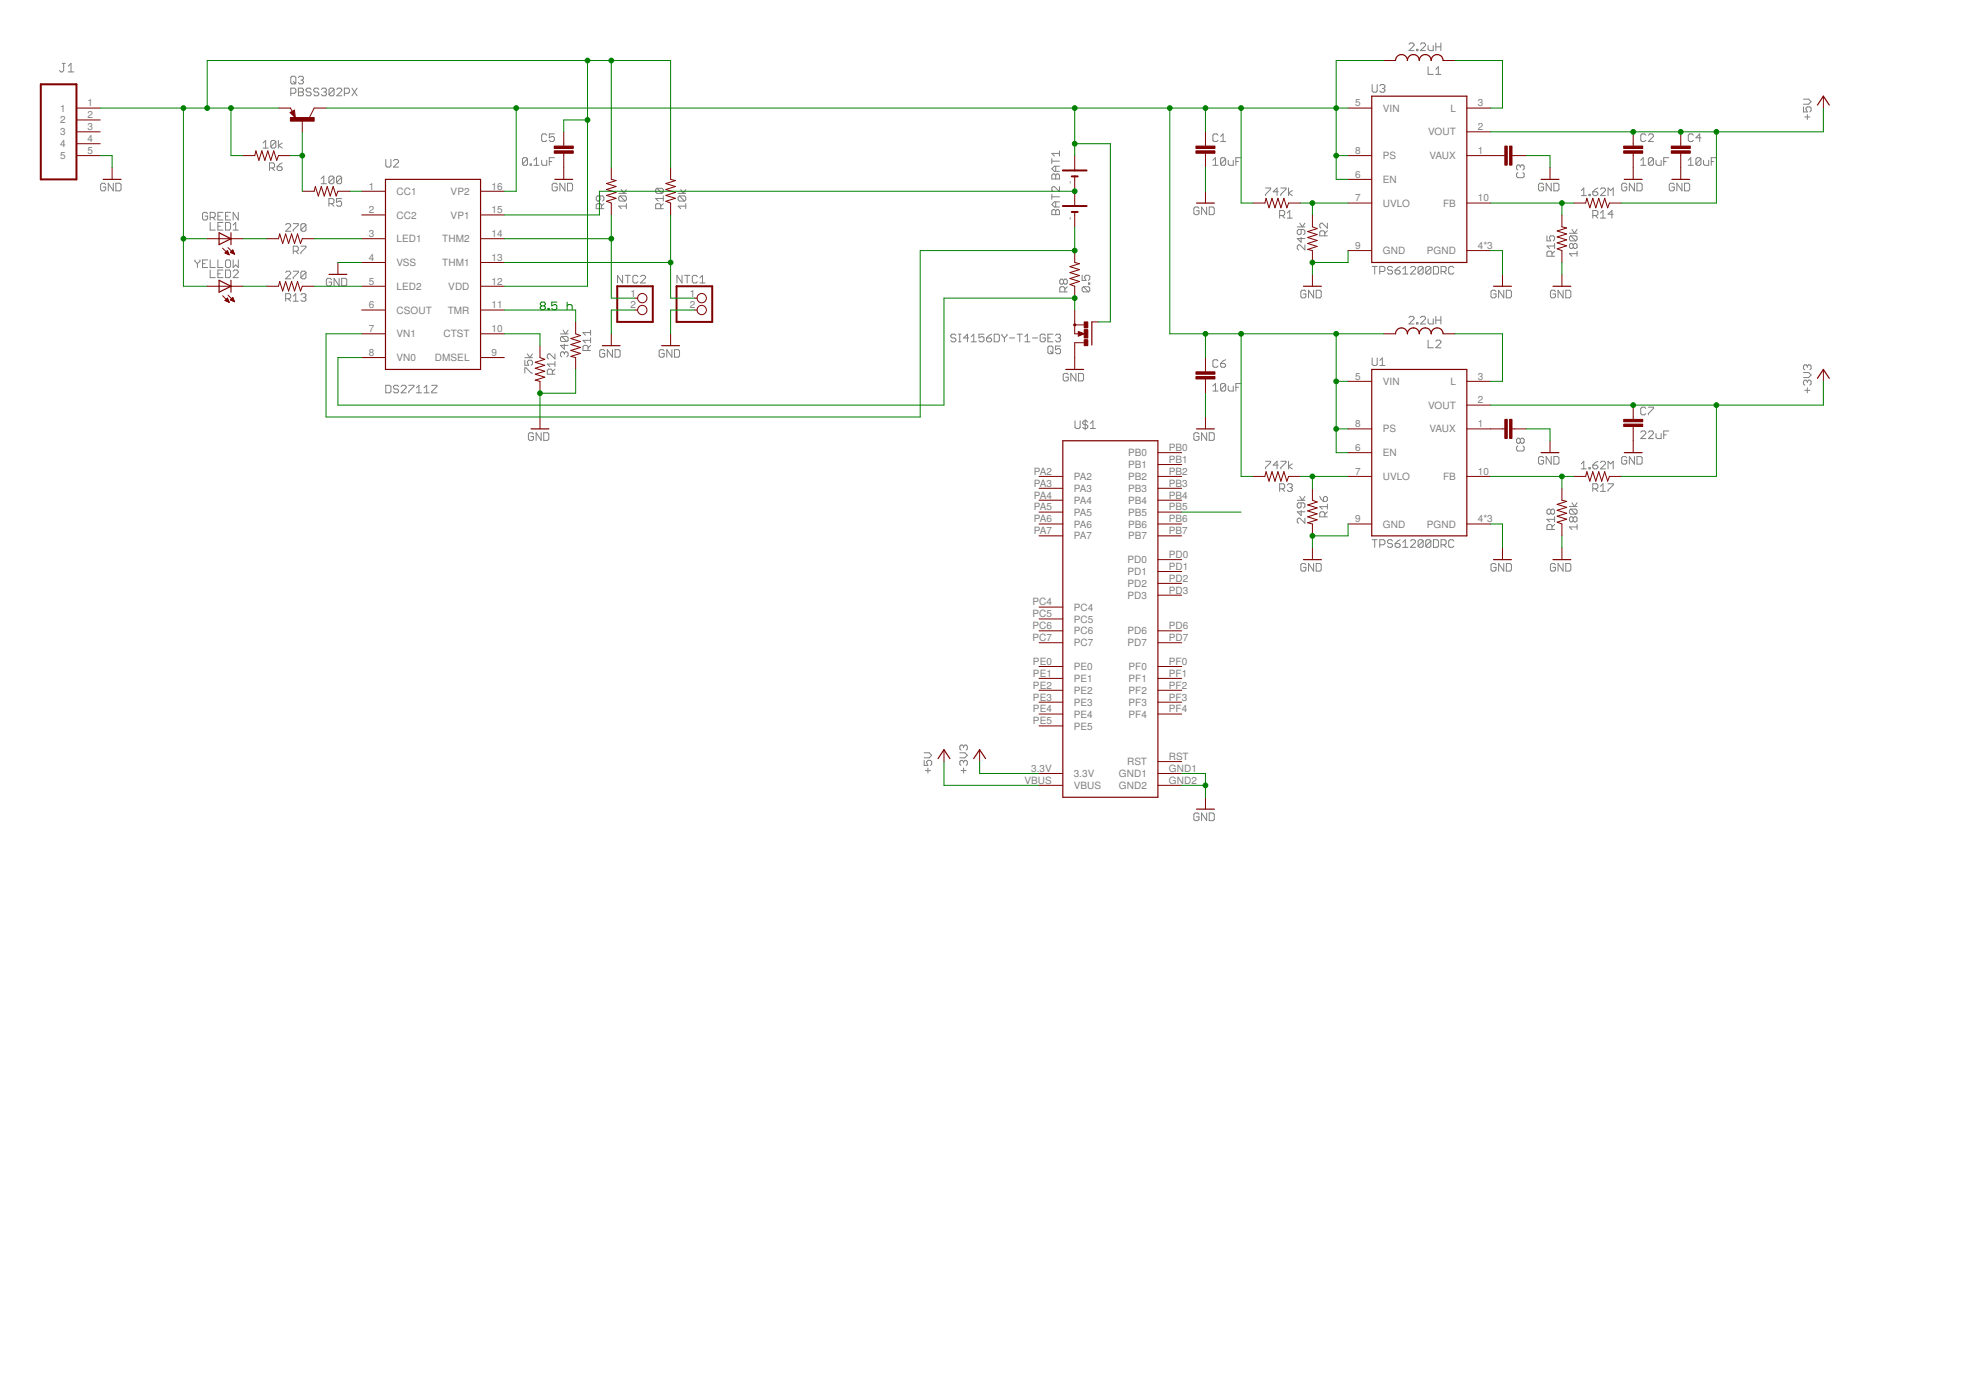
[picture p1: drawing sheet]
<svg xmlns="http://www.w3.org/2000/svg" width="420mm" height="297mm" viewBox="0 0 420 297" stroke-linecap="round" stroke-linejoin="round" font-family="sans-serif">
<g fill="none" stroke="#808080" stroke-width=".21">
<path d="M13.3 13.5h.6M13.6 13.5v1.6l-.3 .3h-.3l-.3-.3M14.6 15.4h1.2M14.6 14.1l.6-.6v1.9M62.1 19.9h.8l.3-.2v-.6l-.3-.3h-.8v1.7M62.4 16.3h.5l.3 .3v1.1l-.3 .2h-.5l-.3-.2v-1.1zM62.7 17.4l.5 .5M63.8 18.8h.8l.3 .3v.3l-.3 .3 .3 .2v.3l-.3 .3h-.8zM63.8 16.6l.3-.3h.5l.3 .3v.2l-.3 .3M63.8 19.7h.8M64.3 17.1h.3M64.6 17.1l.3 .3v.3l-.3 .2h-.5l-.3-.2"/>
<path d="M66.5 19.1l-.3-.3h-.5l-.3 .3v.3l.3 .3h.5l.3 .2v.3l-.3 .3h-.5l-.3-.3M68.1 19.1l-.2-.3h-.6l-.2 .3v.3l.2 .3h.6l.2 .2v.3l-.2 .3h-.6l-.2-.3M68.7 19.1l.3-.3h.5l.3 .3v.3l-.3 .3M69.2 19.7h.3M69.5 19.7l.3 .2v.3l-.3 .3h-.5l-.3-.3M71.4 19.1l-.3-.3h-.5l-.3 .3v1.1M71.4 19.1v1.1l-.3 .3h-.5l-.3-.3M71.4 19.1l-1.1 1.1M72 19.1l.2-.3h.6l.2 .3v.3l-1 1.1h1M73.6 19.9h.8l.3-.2v-.6l-.3-.3h-.8v1.7M75.2 18.8l1.1 1.7M76.3 18.8l-1.1 1.7"/>
<path d="M293.2 18.1v1.3l.3 .3h.6l.2-.3v-1.3M294.9 18.4l.2-.3h.6l.3 .3v.2l-.3 .3M295.4 18.9h.3M295.7 18.9l.3 .3v.2l-.3 .3h-.6l-.2-.3M301.1 9.5l.3-.3h.5l.3 .3v.2l-1.1 1.1h1.1M302.7 10.5h.3v.3h-.3zM303.6 9.5l.2-.3h.6l.3 .3v.2l-1.1 1.1h1.1M305.2 9.7v.8l.3 .3h.8v-1.1M305.2 14.3v1.6h1.1M306.9 9.2v1.6M306.9 10h1M306.9 15.9h1"/>
<path d="M306.9 14.8l.5-.5v1.6M307.9 9.2v1.6M22.6 39.4l-.3-.2h-.5l-.3 .2v1.1l.3 .3h.5l.3-.3v-.5h-.6M24.2 39.2v1.6l-1.1-1.6v1.6M24.8 39.2h.8l.3 .2v1.1l-.3 .3h-.8zM56.2 30.6l.6-.6v1.6M56.2 31.6h1.1M57.6 35.9h.8l.3-.3v-.5l-.3-.3h-.8v1.6M58.1 35.9l.6 .5M58.9 30.3v1.1l-.2 .2h-.6l-.2-.2M58.9 30.3l-.2-.3h-.6l-.2 .3v1.1M58.9 30.3l-1 1.1"/>
<path d="M59.2 35.6h.8l.3 .3v.3l-.3 .2h-.5l-.3-.2zM59.5 30v1.6M60.3 34.8l-1.1 .8M60.3 30.6l-.8 .5 .8 .5M68.6 38.2l.6-.6v1.7M68.6 39.3h1.1M71.4 37.9l-.3-.3h-.5l-.3 .3v1.1M71.4 37.9v1.1l-.3 .3h-.5l-.3-.3M71.4 37.9l-1.1 1.1M73 37.9v1.1l-.3 .3h-.5l-.3-.3M73 37.9l-.3-.3h-.5l-.3 .3v1.1M73 37.9l-1.1 1.1"/>
<path d="M82.4 34.1v1.3l.3 .3h.6l.2-.3v-1.3M84.1 34.4l.3-.3h.5l.3 .3v.2l-1.1 1.1h1.1M112.7 34v1.1l-.2 .2h-.6l-.2-.2M112.7 34l-.2-.3h-.6l-.2 .3v1.1M112.7 34l-1 1.1M113.3 35.1h.3v.2h-.3zM114.1 35.3h1.1M114.1 34.2l.6-.5v1.6M115.8 34.2v.9l.2 .2h.8v-1.1M116.8 28.9l-.2-.3h-.6l-.2 .3v1.1l.2 .2h.6l.2-.2M117.4 34.5h.5M118.5 33.7h-1.1v1.6"/>
<path d="M118.5 28.6h-1.1v.8l.5-.2h.3l.3 .2v.6l-.3 .2h-.5l-.3-.2M119.1 39.4l-.3-.2h-.5l-.3 .2v1.1l.3 .3h.5l.3-.3v-.5h-.5M120.7 39.2v1.6l-1-1.6v1.6M121.3 39.2h.8l.3 .2v1.1l-.3 .3h-.8zM224.8 33.9v1.1M224.8 34.4h1.6M225.1 37.2h.2l.3 .2 .3-.2h.2l.3 .2v.8h-1.6v-.8zM225.6 35.5v1.1M225.6 37.4v.8M226.4 39.9v1.1l-1.1-1.1h-.2l-.3 .2v.6l.3 .3M226.4 32.3v1M226.4 35.5h-1.1l-.5 .6 .5 .5h1.1"/>
<path d="M226.4 32.8h-1.6l.5 .5M259.2 34.2l.6-.5v1.6M259.2 35.3h1.1M260.3 28.9l-.3-.3h-.5l-.3 .3v1.1l.3 .2h.5l.3-.2M260.9 30.2h1M260.9 29.2l.5-.6v1.6M261.9 34v1.1l-.2 .2h-.6l-.2-.2M261.9 34l-.2-.3h-.6l-.2 .3v1.1M261.9 34l-1 1.1M262.5 34.2v.9l.3 .2h.8v-1.1M264.1 34.5h.6M265.2 33.7h-1.1v1.6"/>
<path d="M324.4 36.9l-.3 .2v.6l.3 .3h1.1l.2-.3v-.6l-.2-.2M324.9 35.5l-.3-.3h-.2l-.3 .3v.6l.3 .2M324.9 35.5l.3-.3h.3l.2 .3v.6l-.2 .2M324.9 35.5v.3M329.9 39.4l-.3-.2h-.5l-.3 .2v1.1l.3 .3h.5l.3-.3v-.5h-.6M331.5 39.2v1.6l-1.1-1.6v1.6M332.1 39.2h.8l.3 .2v1.1l-.3 .3h-.8zM347.7 39.4l-.3-.2h-.5l-.3 .2v1.1l.3 .3h.5l.3-.3v-.5h-.6M349.3 39.2v1.6l-1.1-1.6v1.6M349.8 39.2h.9l.2 .2v1.1l-.2 .3h-.9zM350.6 35.3h1.1M350.6 34.2l.6-.5v1.6"/>
<path d="M351.7 28.9l-.2-.3h-.6l-.3 .3v1.1l.3 .2h.6l.2-.2M352.3 28.9l.3-.3h.5l.3 .3v.3l-1.1 1h1.1M353.4 34v1.1l-.3 .2h-.5l-.3-.2M353.4 34l-.3-.3h-.5l-.3 .3v1.1M353.4 34l-1.1 1.1M353.9 34.2v.9l.3 .2h.8v-1.1M355.6 34.5h.5M356.6 33.7h-1v1.6M357.8 39.4l-.3-.2h-.5l-.3 .2v1.1l.3 .3h.5l.3-.3v-.5h-.5M359.5 39.2v1.6l-1.1-1.6v1.6M360 39.2h.8l.3 .2v1.1l-.3 .3h-.8zM360.8 35.3h1.1"/>
<path d="M360.8 34.2l.5-.5v1.6M361.9 28.9l-.3-.3h-.5l-.3 .3v1.1l.3 .2h.5l.3-.2M363.5 34v1.1l-.3 .2h-.5l-.3-.2M363.5 34l-.3-.3h-.5l-.3 .3v1.1M363.5 34l-1.1 1.1M363.5 29.4h-1.1l.8-.8v1.6M364.1 34.2v.9l.2 .2h.9v-1.1M365.7 34.5h.5M366.8 33.7h-1.1v1.6M385.4 22.8v1.1h.8l-.2-.5v-.3l.2-.3h.6l.3 .3v.5l-.3 .3M385.4 21.2h1.1l.6 .5-.6 .6h-1.1M385.7 25h1.1"/>
<path d="M386.2 24.5v1M41.7 55.5v.3l.5 .5M42.2 56.3v.9M42.7 55.5v.3l-.5 .5M43.3 56.3h.5M44.4 45.7l-.3-.3h-.5l-.3 .3v1l.3 .3h.5l.3-.3v-.5h-.6M44.4 55.5h-1.1v1.7h1.1M44.9 46.5h.8l.3-.3v-.5l-.3-.3h-.8v1.6M44.9 47.5v1.7h1.1M44.9 55.5v1.7h1.1M44.9 57.7v1.6h1.1M45.5 46.5l.5 .5"/>
<path d="M46.6 46.2h.5M46.6 55.5v1.7h1M46.6 48.3h.5M46.6 58.5h.5M47.6 45.4h-1v1.6h1M47.6 47.5h-1v1.7h1M47.6 57.7h-1v1.6h1M48.2 46.2h.5M48.2 47.5h.8l.3 .3v1.1l-.3 .3h-.8zM48.2 57.7h.8l.3 .3v1.1l-.3 .2h-.8zM48.5 55.5h.5l.3 .3v1.1l-.3 .3h-.5l-.3-.3v-1.1zM49.3 45.4h-1.1v1.6h1.1"/>
<path d="M49.8 55.5v1.7l.6-.6 .5 .6v-1.7M49.8 58l.3-.3h.6l.2 .3v.2l-1.1 1.1h1.1M49.8 49.2h1.1M49.8 48.1l.6-.6v1.7M50.9 45.4v1.6l-1.1-1.6v1.6M61 48.1l.3-.3h.5l.3 .3v.2l-1.1 1.1h1.1M61 58.2l.3-.2h.5l.3 .2v.3l-1.1 1.1h1.1M62.7 47.8h1.1v.3l-1.1 1v.3M62.7 53.7h.8l.3-.3v-.5l-.3-.3h-.8v1.6M62.7 58h1.1v.2l-1.1 1.1v.3M63.2 53.7l.6 .5M64.3 52.6h1.1v.3l-1.1 1.1v.2"/>
<path d="M65.4 48.1v1l-.3 .3h-.5l-.3-.3M65.4 58.2v1.1l-.3 .3h-.5l-.3-.3M65.4 48.1l-.3-.3h-.5l-.3 .3v1M65.4 58.2l-.3-.2h-.5l-.3 .2v1.1M65.4 48.1l-1.1 1M65.4 58.2l-1.1 1.1M70.3 43.5h.8l.3-.3v-.5l-.3-.3h-.8v1.7M70.8 43.5l.6 .6M70.8 59.8l-.2-.3h-.6l-.3 .3v1l.3 .3h.6l.2-.3v-.5h-.5M72.5 59.5v1.6l-1.1-1.6v1.6M73 42.4h-1.1v.8l.6-.2h.2l.3 .2v.6l-.3 .3h-.5l-.3-.3M73 59.5h.9l.2 .3v1l-.2 .3h-.9z"/>
<path d="M128.2 41.9v.8l-.2 .3h-.3l-.3-.3v-.6l.3-.2h1.1l.3 .2v.6l-.3 .3M128.5 44.6v-.8l-.3-.3h-.5l-.3 .3v.8h1.7M129.1 43.5l-.6 .5M132.2 41.3h1.7M132.5 41.9h1.1l.3 .2v.6l-.3 .3M132.5 41.9l-.3 .2v.6l.3 .3h1.1M132.5 41.9l1.1 1.1M132.8 40.5l.5 .8 .6-.8M133.1 58.8v1.7l-1.1-1.7v1.7M133.6 58.8h1.1M133.9 44h-1.7l.6 .6M133.9 43.5v1.1"/>
<path d="M134.2 58.8v1.7M136.3 59.1l-.2-.3h-.6l-.2 .3v1.1l.2 .3h.6l.2-.3M136.9 59.1l.3-.3h.5l.3 .3v.3l-1.1 1.1h1.1M140.4 40.2l-.3 .3v.5l.3 .3h1.1M140.4 40.2h1.1l.3 .3v.5l-.3 .3M140.4 40.2l1.1 1.1M141.2 44.6v-.8l-.3-.3h-.5l-.3 .3v.8h1.7M141.8 42.4h-1.7l.6 .6M141.8 43.5l-.6 .5M141.8 41.9v1.1M144.9 41.3h1.7M145.2 41.9l-.3 .2v.6l.3 .3h1.1"/>
<path d="M145.2 41.9h1.1l.3 .2v.6l-.3 .3M145.2 41.9l1.1 1.1M145.5 40.5l.5 .8 .6-.8M145.8 58.8v1.7l-1.1-1.7v1.7M146.3 58.8h1.1M146.6 44h-1.7l.6 .6M146.6 43.5v1.1M146.9 58.8v1.7M149 59.1l-.2-.3h-.6l-.2 .3v1.1l.2 .3h.6l.2-.3M149.6 59.4l.5-.6v1.7M224.8 45l.3-.2h.2l.3 .2 .3-.2h.2l.3 .2v.9h-1.6zM224.8 41.5v1.1"/>
<path d="M224.8 42.1h1.6M225.6 43.1v1.1M225.6 45v.9M226.4 43.1h-1.1l-.5 .6 .5 .5h1.1M227.3 59.9l-.3-.3h-.3l-.2 .3v.6l.2 .2h.3l.3-.2M227.3 59.9l.3-.3h.2l.3 .3v.6l-.3 .2h-.2l-.3-.2M227.3 59.9v.6M231.3 58.8v1.1h.8l-.3-.8 .3-.3h.5l.3 .3v.5l-.3 .3M256.2 44.5l-.2-.3h-.6l-.3 .3v1.1l.3 .3h.6l.2-.3v-.6h-.5M257.9 44.2v1.7l-1.1-1.7v1.7M258.4 44.2h.8l.3 .3v1.1l-.3 .3h-.8zM270.5 40.2h1v.2l-1 1.1v.3"/>
<path d="M273.2 41h-1.1l.8-.8v1.6M273.5 46.1h.8l.3-.3v-.5l-.3-.3h-.8v1.6M273.7 40.2h1.1v.2l-1.1 1.1v.3M274 46.1l.6 .5M275.1 45.5l.5-.5v1.6M275.1 46.6h1.1M275.4 40.2v1.6M276.2 40.7l-.8 .6 .8 .5M277.2 48.5h1.7M277.8 47.7l.5 .8 .6-.8M278.1 49v.9l-.3 .2h-.3l-.3-.2v-.6l.3-.3h1.1l.3 .3v.6l-.3 .2M278.1 50.7v1.1l-.9-.8h1.7"/>
<path d="M278.9 52.3v1.1l-1.1-1.1h-.3l-.3 .3v.5l.3 .3M283.1 50.4v-.8l-.2-.3h-.6l-.3 .3v.8h1.7M283.7 47.7v1.1l-1.1-1.1h-.3l-.3 .3v.5l.3 .3M283.7 49.3l-.6 .6M293.2 56.9h1.1M293.8 56.9v1.7M294.9 58h.8l.3-.3v-.5l-.3-.3h-.8v1.7M297.6 57.2l-.3-.3h-.5l-.3 .3v.3l.3 .2h.5l.3 .3v.3l-.3 .3h-.5l-.3-.3M298.2 57.7h.8l.2 .3v.3l-.2 .3h-.6l-.2-.3zM299.2 56.9l-1 .8M299.8 58.6h1.1M299.8 57.5l.5-.6v1.7"/>
<path d="M301.4 57.2l.3-.3h.5l.3 .3v.3l-1.1 1.1h1.1M304.1 57.2l-.2-.3h-.6l-.2 .3v1.1M304.1 57.2v1.1l-.2 .3h-.6l-.2-.3M304.1 57.2l-1 1.1M305.8 57.2l-.3-.3h-.5l-.3 .3v1.1M305.8 57.2v1.1l-.3 .3h-.5l-.3-.3M305.8 57.2l-1.1 1.1M306.3 56.9h.8l.3 .3v1.1l-.3 .3h-.8zM308 58h.8l.3-.3v-.5l-.3-.3h-.8v1.7M308.5 58l.6 .6M310.7 57.2l-.3-.3h-.5l-.3 .3v1.1l.3 .3h.5l.3-.3M330.6 50.4v1.1h.8l-.2-.6v-.2l.2-.3h.6l.2 .3v.5l-.2 .3"/>
<path d="M331.7 54.8v-.9l-.3-.2h-.5l-.3 .2v.9h1.6M332.2 52.6h-1.6l.6 .5M332.2 53.7l-.5 .5M332.2 52v1.1M335.4 49.8h1.6M335.7 50.4l-.3 .3v.5l.3 .3h1.1M335.7 50.4h1.1l.2 .3v.5l-.2 .3M335.7 50.4l1.1 1.1M335.9 49l.6 .8 .5-.8M336.2 52.3l.3-.3h.3l.2 .3v.6l-.2 .2h-.3l-.3-.2M336.2 52.3l-.3-.3h-.2l-.3 .3v.6l.3 .2h.2l.3-.2M336.2 52.3v.6"/>
<path d="M337 54.2h-1.6l.5 .6M337 53.7v1.1M337.9 40.7l.6-.5v1.6M337.9 41.8h1.1M339.6 41.5h.3v.3h-.3zM340.4 41h.8l.3 .3v.2l-.3 .3h-.5l-.3-.3zM340.4 46.1h.8l.3-.3v-.5l-.3-.3h-.8v1.6M340.9 46.1l.6 .5M341.5 40.2l-.6 .2-.5 .6M342 40.4l.3-.2h.6l.2 .2v.3l-1.1 1.1h1.1M342 46.6h1.1M342 45.5l.6-.5v1.6"/>
<path d="M343.7 41.8v-1.6l.5 .5 .6-.5v1.6M344.8 45.8h-1.1l.8-.8v1.6M61 63.8h.8l.3-.2v-.6l-.3-.2h-.8v1.6M61.6 63.8l.5 .6M62.7 63.3l.5-.5v1.6M62.7 64.4h1.1M64.3 63l.3-.2h.5l.3 .2v.3l-.3 .3M64.9 63.6h.2M65.1 63.6l.3 .2v.3l-.3 .3h-.5l-.3-.3M112.2 77v1.1h.8l-.3-.6v-.2l.3-.3h.5l.3 .3v.5l-.3 .3M112.2 79.7v-1.1h.2l1.1 1.1h.3M112.2 76.4h1.6"/>
<path d="M112.7 75.6l.5 .8 .6-.8M118 80v-.8l-.2-.3h-.6l-.2 .3v.8h1.6M118.6 75.6v1.1l-1.1-1.1h-.3l-.2 .3v.5l.2 .3M118.6 78.9l-.6 .5M118.6 77.8h-1.6l.5 .5M118.6 77.3v1M119.8 71.4h1.6M120.1 71.9l-.3 .3v.5l.3 .3h1M120.1 71.9h1l.3 .3v.5l-.3 .3M120.1 71.9l1 1.1M120.3 70.5l.6 .9 .5-.9M120.6 75.5l-.3-.3h-.2l-.3 .3v.5l.3 .3"/>
<path d="M120.6 75.5l.3-.3h.2l.3 .3v.5l-.3 .3M120.6 73.5v1.1l-.8-.8h1.6M120.6 75.5v.2M125.7 74.9v-.8l-.3-.3h-.5l-.3 .3v.8h1.6M126.2 73.8l-.5 .6M126.2 72.7h-1.6l.5 .6M126.2 70.5v1.1M126.2 72.2v1.1M126.2 71.1h-1.6l.5 .5M129.2 75l-.2-.3h-.6l-.2 .3v1.1l.2 .2h.6l.2-.2v-.6h-.5M130.9 74.7v1.6l-1.1-1.6v1.6M131.4 74.7h.8l.3 .3v1.1l-.3 .2h-.8z"/>
<path d="M141.9 75l-.2-.3h-.6l-.2 .3v1.1l.2 .2h.6l.2-.2v-.6h-.5M143.6 74.7v1.6l-1.1-1.6v1.6M144.1 74.7h.8l.3 .3v1.1l-.3 .2h-.8zM149.6 60.5h1.1M204.3 71.7l-.3-.3h-.5l-.3 .3v.2l.3 .3h.5l.3 .3v.3l-.3 .2h-.5l-.3-.2M204.9 71.4h.5M204.9 73h.5M205.1 71.4v1.6M207 72.2h-1.1l.9-.8v1.6M207.6 73h1.1M207.6 71.9l.5-.5v1.6M210.3 71.4h-1.1v.8l.5-.3h.3l.3 .3v.6l-.3 .2h-.5l-.3-.2"/>
<path d="M210.8 72.2h.9l.2 .3v.3l-.2 .2h-.6l-.3-.2zM211.9 71.4l-.5 .3-.6 .5M212.5 71.4h.8l.3 .3v1.1l-.3 .2h-.8zM214.1 71.4v.3l.6 .5M214.7 72.2v.8M215.2 71.4v.3l-.5 .5M215.8 72.2h1M217.4 71.4h1.1M217.9 71.4v1.6M219 71.9l.6-.5v1.6M219 73h1.1M220.7 72.2h1"/>
<path d="M223.4 71.7l-.3-.3h-.5l-.3 .3v1.1l.3 .2h.5l.3-.2v-.6h-.6M223.9 72.2h.6M223.9 74.2l.3-.2h.5l.3 .2v1.1l-.3 .3h-.5l-.3-.3zM224.5 75l.5 .6M225 71.4h-1.1v1.6h1.1M225.6 71.7l.2-.3h.6l.3 .3v.2l-.3 .3M226.1 72.2h.3M226.4 72.2l.3 .3v.3l-.3 .2h-.6l-.2-.2M226.7 74h-1.1v.8l.5-.3h.3l.3 .3v.5l-.3 .3h-.6l-.2-.3M227.6 62.4v-.8l-.3-.3h-.6l-.2 .3v.8h1.6M228.1 61.3l-.5 .5M229.9 79.8v1.6l-1-1.6v1.6"/>
<path d="M230.5 79.8h.8l.3 .3v1.1l-.3 .2h-.8zM231.5 61.3l-.2 .3v.5l.2 .3h1.1M231.5 61.3h1.1l.3 .3v.5l-.3 .3M231.5 61.3l1.1 1.1M232.6 60.5h.3v.2h-.3zM260.3 77.1l-.3-.2h-.5l-.3 .2v1.1l.3 .3h.5l.3-.3M260.9 77.7h.8l.2 .3v.2l-.2 .3h-.6l-.2-.3zM261.9 76.9l-.5 .2-.5 .6M279.1 62.3l-.3-.3h-.5l-.3 .3v1.1l.3 .2h.5l.3-.2v-.6h-.5M280.7 62v1.6l-1-1.6v1.6M281.3 62h.8l.3 .3v1.1l-.3 .2h-.8zM293.2 76.5v1.4l.3 .2h.6l.2-.2v-1.4"/>
<path d="M294.9 78.1h1.1M294.9 77l.5-.5v1.6M301.1 67.9l.3-.3h.5l.3 .3v.2l-1.1 1.1h1.1M302.7 69h.3v.2h-.3zM303.6 67.9l.2-.3h.6l.3 .3v.2l-1.1 1.1h1.1M305.2 68.1v.9l.3 .2h.8v-1.1M305.2 72.7v1.6h1.1M306.9 67.6v1.6M306.9 72.9l.2-.2h.6l.2 .2v.3l-1 1.1h1M306.9 68.4h1M307.9 67.6v1.6M319.7 62.3l-.3-.3h-.5l-.3 .3v1.1l.3 .2h.5l.3-.2v-.6h-.5"/>
<path d="M321.4 62v1.6l-1.1-1.6v1.6M321.9 62h.8l.3 .3v1.1l-.3 .2h-.8zM332.4 62.3l-.3-.3h-.5l-.3 .3v1.1l.3 .2h.5l.3-.2v-.6h-.5M334.1 62v1.6l-1.1-1.6v1.6M334.6 62h.8l.3 .3v1.1l-.3 .2h-.8zM385.4 79.6h1.1l.6 .5-.6 .6h-1.1M386.2 78.2v.3M386.2 78.2l-.2-.2h-.3l-.3 .2v.6l.3 .2M386.2 78.2l.3-.2h.3l.3 .2v.6l-.3 .2M82.4 82.3h.9l.2 .3v1.1l-.2 .2h-.9zM85.2 82.6l-.3-.3h-.5l-.3 .3v.3l.3 .2h.5l.3 .3v.3l-.3 .2h-.5l-.3-.2M85.7 82.6l.3-.3h.6l.2 .3v.3l-1.1 1h1.1"/>
<path d="M87.4 82.3h1.1v.3l-1.1 1.1v.2M89 83.9h1.1M89 82.9l.5-.6v1.6M90.6 83.9h1.1M90.6 82.9l.6-.6v1.6M92.3 82.3h1.1v.3l-1.1 1.1v.2h1.1M114 92.8l-.3-.3h-.5l-.3 .3v1l.3 .3h.5l.3-.3v-.5h-.5M115.7 92.5v1.6l-1.1-1.6v1.6M116.2 92.5h.8l.3 .3v1l-.3 .3h-.8zM228.3 80.1l-.3-.3h-.5l-.3 .3v1.1l.3 .2h.5l.3-.2v-.6h-.5M229.7 89.9v1.4l.3 .3h.6l.2-.3v-1.4M231.9 89.7v2.1"/>
<path d="M232.5 90.2l-.3-.3h-.5l-.3 .3v.3l.3 .3h.5l.3 .2v.3l-.3 .3h-.5l-.3-.3M233 91.6h1.1M233 90.5l.6-.6v1.7M256.2 92.8l-.2-.3h-.6l-.3 .3v1l.3 .3h.6l.2-.3v-.5h-.5M257.9 92.5v1.6l-1.1-1.6v1.6M258.4 92.5h.8l.3 .3v1l-.3 .3h-.8zM259.2 82.5l.6-.5v1.6M259.2 83.6h1.1M261.9 82.2l-.2-.2h-.6l-.2 .2v1.1M261.9 82.2v1.1l-.2 .3h-.6l-.2-.3M261.9 82.2l-1 1.1M262.5 82.5v.8l.3 .3h.8v-1.1"/>
<path d="M264.1 82.8h.6M265.2 82h-1.1v1.6M270.5 98.6h1v.2l-1 1.1v.3M273.2 99.4h-1.1l.8-.8v1.6M273.7 98.6h1.1v.2l-1.1 1.1v.3M275.4 98.6v1.6M276.2 99.1l-.8 .6 .8 .5M324.4 95.3l-.3 .3v.5l.3 .3h1.1l.2-.3v-.5l-.2-.3M324.9 93.9l-.3-.3h-.2l-.3 .3v.6l.3 .2h.2l.3-.2M324.9 93.9l.3-.3h.3l.2 .3v.6l-.2 .2h-.3l-.3-.2M324.9 93.9v.6M329.9 97.8l-.3-.2h-.5l-.3 .2v1.1l.3 .3h.5l.3-.3v-.5h-.6"/>
<path d="M331.5 97.6v1.6l-1.1-1.6v1.6M332.1 97.6h.8l.3 .2v1.1l-.3 .3h-.8zM337.9 99.1l.6-.5v1.6M339.6 99.9h.3v.3h-.3zM340.4 99.4h.8l.3 .3v.2l-.3 .3h-.5l-.3-.3zM341.5 98.6l-.6 .2-.5 .6M342 98.8l.3-.2h.6l.2 .2v.3l-1.1 1.1h1.1M347.7 97.8l-.3-.2h-.5l-.3 .2v1.1l.3 .3h.5l.3-.3v-.5h-.6M349.3 97.6v1.6l-1.1-1.6v1.6M349.8 97.6h.9l.2 .2v1.1l-.2 .3h-.9zM350.6 92.4l.3-.3h.6l.2 .3v.2l-1.1 1.1h1.1M351.7 87.3l-.2-.3h-.6l-.3 .3v1.1l.3 .2h.6l.2-.2"/>
<path d="M352.3 87h1.1v.3l-1.1 1.1v.2M352.3 92.4l.3-.3h.5l.3 .3v.2l-1.1 1.1h1.1M353.9 92.6v.9l.3 .2h.8v-1.1M355.6 92.9h.5M356.6 92.1h-1v1.6M385.7 83.4h1.1M386.2 81.5v.3M386.2 82.9v1M386.2 81.5l-.2-.3h-.3l-.3 .3v.5l.3 .3M386.2 81.5l.3-.3h.3l.3 .3v.5l-.3 .3M273.5 104.5h.8l.3-.3v-.5l-.3-.3h-.8v1.6M274 104.5l.6 .5"/>
<path d="M275.1 103.7l.3-.3h.5l.3 .3v.2l-.3 .3M275.6 104.2h.3M275.9 104.2l.3 .3v.2l-.3 .3h-.5l-.3-.3M277.2 106.9h1.7M277.8 106.1l.5 .8 .6-.8M278.1 107.5v.8l-.3 .2h-.3l-.3-.2v-.6l.3-.2h1.1l.3 .2v.6l-.3 .2M278.1 109.1v1.1l-.9-.8h1.7M278.9 110.7v1.1l-1.1-1.1h-.3l-.3 .3v.5l.3 .3M282 106.1l.3 .5 .6 .6M282.9 106.4l.2-.3h.3l.3 .3v.5l-.3 .3h-.5zM283.1 110.4v-.8l-.2-.2h-.6l-.3 .2v.8h1.7M283.7 108.3h-1.7l.6 .5"/>
<path d="M283.7 107.7v1.1M283.7 109.4l-.6 .5M293.2 115.3h1.1M293.8 115.3v1.7M294.9 116.4h.8l.3-.2v-.6l-.3-.3h-.8v1.7M297.6 115.6l-.3-.3h-.5l-.3 .3v.3l.3 .3h.5l.3 .2v.3l-.3 .3h-.5l-.3-.3M298.2 116.2h.8l.2 .2v.3l-.2 .3h-.6l-.2-.3zM299.2 115.3l-1 .9M299.8 115.9l.5-.6v1.7M299.8 117h1.1M301.4 115.6l.3-.3h.5l.3 .3v.3l-1.1 1.1h1.1M304.1 115.6l-.2-.3h-.6l-.2 .3v1.1"/>
<path d="M304.1 115.6v1.1l-.2 .3h-.6l-.2-.3M304.1 115.6l-1 1.1M305.8 115.6l-.3-.3h-.5l-.3 .3v1.1M305.8 115.6v1.1l-.3 .3h-.5l-.3-.3M305.8 115.6l-1.1 1.1M306.3 115.3h.8l.3 .3v1.1l-.3 .3h-.8zM308 116.4h.8l.3-.2v-.6l-.3-.3h-.8v1.7M308.5 116.4l.6 .6M310.7 115.6l-.3-.3h-.5l-.3 .3v1.1l.3 .3h.5l.3-.3M331.4 109.1l-.2-.3h-.3l-.3 .3v.5l.3 .3h.3l.2-.3M331.4 109.1l.3-.3h.3l.2 .3v.5l-.2 .3h-.3l-.3-.3M331.4 109.1v.5"/>
<path d="M331.7 113.2v-.8l-.3-.3h-.5l-.3 .3v.8h1.6M332.2 110.4v1.1M332.2 112.1l-.5 .5M332.2 111h-1.6l.6 .5M335.4 108.2h1.6M335.7 108.8h1.1l.2 .3v.5l-.2 .3M335.7 108.8l-.3 .3v.5l.3 .3h1.1M335.7 108.8l1.1 1.1M335.9 107.4l.6 .8 .5-.8M336.2 110.7l.3-.3h.3l.2 .3v.6l-.2 .2h-.3l-.3-.2M336.2 110.7l-.3-.3h-.2l-.3 .3v.6l.3 .2h.2l.3-.2M336.2 110.7v.6"/>
<path d="M337 112.1v1.1M337 112.6h-1.6l.5 .6M337.9 100.2h1.1M340.4 104.5h.8l.3-.3v-.5l-.3-.3h-.8v1.6M340.9 104.5l.6 .5M342 103.9l.6-.5v1.6M342 105h1.1M343.7 100.2v-1.6l.5 .5 .6-.5v1.6M343.7 103.4h1.1v.3l-1.1 1v.3M279.1 120.7l-.3-.3h-.5l-.3 .3v1.1l.3 .2h.5l.3-.2v-.6h-.5M280.7 120.4v1.6l-1-1.6v1.6M281.3 120.4h.8l.3 .3v1.1l-.3 .2h-.8z"/>
<path d="M319.7 120.7l-.3-.3h-.5l-.3 .3v1.1l.3 .2h.5l.3-.2v-.6h-.5M321.4 120.4v1.6l-1.1-1.6v1.6M321.9 120.4h.8l.3 .3v1.1l-.3 .2h-.8zM332.4 120.7l-.3-.3h-.5l-.3 .3v1.1l.3 .2h.5l.3-.2v-.6h-.5M334.1 120.4v1.6l-1.1-1.6v1.6M334.6 120.4h.8l.3 .3v1.1l-.3 .2h-.8zM205.9 159.5l-.2-.3h-.3l-.3 .3v.5l.3 .3M205.9 159.5v.3M205.9 159.5l.3-.3h.3l.2 .3v.5l-.2 .3M197.5 162.5v1.1h.8l-.3-.8 .3-.3h.6l.2 .3v.5l-.2 .3M197.5 160.9h1.1l.5 .5-.5 .5h-1.1M197.8 164.7h1.1"/>
<path d="M198.3 164.1v1.1M205.1 160.9h1.1l.5 .5-.5 .5h-1.1M205.4 164.7h1.1M205.9 162.8l-.2-.3h-.3l-.3 .3v.5l.3 .3M205.9 162.8l.3-.3h.3l.2 .3v.5l-.2 .3M205.9 162.8v.2M205.9 164.1v1.1M256.2 174l-.2-.3h-.6l-.3 .3v1.1l.3 .3h.6l.2-.3v-.5h-.5M257.9 173.7v1.7l-1.1-1.7v1.7M258.4 173.7h.8l.3 .3v1.1l-.3 .3h-.8z"/>
</g>
<g fill="none" stroke="#800000" stroke-width=".25">
<path d="M298.2 12.9a1.27 1.27 0 0 1 1.3-1.2 1.27 1.27 0 0 1 1.3 1.2 1.27 1.27 0 0 1 1.2-1.2 1.27 1.27 0 0 1 1.3 1.2 1.27 1.27 0 0 1 1.3-1.2 1.27 1.27 0 0 1 1.3 1.2 1.27 1.27 0 0 1 1.2-1.2 1.27 1.27 0 0 1 1.3 1.2M22.1 38.3h3.8M62.8 23.7l-.6 .4 .7 .8-.1-1-.4 .2 .3 .4v-.4M82.4 38.3h20.3v40.7h-20.3zM118.6 38.3h3.8M293.2 20.6h20.3v35.5h-20.3zM329.4 38.3h3.8M347.1 38.3h3.8M357.3 38.3h3.8M388.4 22.5l1.3-1.9 1.2 1.9M46.8 49.7l2.6 1.3-2.6 1.3zM46.8 59.9l2.6 1.3-2.6 1.2z"/>
<path d="M49.4 49.7v2.6M49.4 59.9v2.5M70.3 58.6h3.8M255.7 43.4h3.8M128.7 73.9h3.8M141.4 73.9h3.8M227.8 79h3.8M233.3 68.8v4.9M278.6 61.2h3.8M293.2 79h20.3v35.5h-20.3zM298.2 71.3a1.27 1.27 0 0 1 1.3-1.2 1.27 1.27 0 0 1 1.3 1.2 1.27 1.27 0 0 1 1.2-1.2 1.27 1.27 0 0 1 1.3 1.2 1.27 1.27 0 0 1 1.3-1.2 1.27 1.27 0 0 1 1.3 1.2 1.27 1.27 0 0 1 1.2-1.2 1.27 1.27 0 0 1 1.3 1.2M319.2 61.2h3.8"/>
<path d="M331.9 61.2h3.8M113.5 91.7h3.8M227.1 94.2h20.4v76.2h-20.4zM255.7 91.7h3.8M329.4 96.7h3.8M347.1 96.7h3.8M388.4 80.9l1.3-1.9 1.2 1.9M278.6 119.6h3.8M319.2 119.6h3.8M331.9 119.6h3.8M200.5 162.1l1.2-1.9 1.3 1.9M208.1 162.1l1.3-1.9 1.2 1.9"/>
<path d="M255.7 172.9h3.8"/>
</g>
<g fill="none" stroke="#800000" stroke-width=".21">
<path d="M295.7 12.9h2.5M308.4 12.9h2.5M16.3 23.1h5.1M16.3 33.3h5.1M16.3 25.6h5.1M16.3 28.2h5.1M16.3 30.7h5.1M24 35.8v2.5M51.9 33.3h2.5l.3-1.1 .6 2.1 .7-2.1 .6 2.1 .6-2.1 .7 2.1 .6-2.1 .6 2.1 .4-1h2.6M59.5 23.1h2.6l.4 .7M62 24l.9-.5 .2 1.6zM64.6 25.6v2.6"/>
<path d="M69.7 23.1h-2.6l-1 2M120.5 28.2v3M120.5 32.7v5.6M130.6 35.8v2.5l1.1 .3-2.1 .6 2.1 .7-2.1 .6 2.1 .6-2.1 .7 2.1 .6-2.1 .6 1 .4v2.5M143.3 35.8v2.5l1 .3-2 .6 2 .7-2 .6 2 .6-2 .7 2 .6-2 .6 1 .4v2.5M229.7 33.3v3.1M229.7 37.7v6.3M257.6 28.2v3M257.6 32.7v3.1M288.1 23.1h5.1M288.1 33.3h5.1M288.1 38.3h5.1"/>
<path d="M313.5 23.1h5.1M313.5 33.3h8.1M313.5 28.2h5.1M323.1 33.3h3.1M331.3 35.8v2.5M349 28.2v3M349 32.7v5.6M359.2 28.2v3M359.2 32.7v5.6M389.7 20.6v2.5M44.3 51h7.6M47.6 53l1.4 1.4"/>
<path d="M48.1 54.1l.5-.5 .4 .8zM48.1 54.1h.7M48.2 54h.6M48.3 53.8h.4M48.4 54.2h.5M48.4 53.7h.3M48.6 53.6h.1M48.7 54.3h.2M48.7 52.9l1.4 1.4M49.2 53.9l.5-.5 .4 .9zM49.3 54h.7M49.3 53.8h.6"/>
<path d="M49.4 53.7h.5M49.6 54.1h.4M49.6 53.6h.2M49.7 53.5h.1M49.9 54.2h.2M57 51h2.5l.3-1 .6 2 .6-2 .7 2 .6-2 .6 2 .7-2 .6 2 .4-1h2.5M64.6 40.9h2.5l.3-1 .6 2 .7-2 .6 2 .6-2 .7 2 .6-2 .6 2 .4-1h2.6M72.2 56.1v2.5M77.3 40.9h5.1M77.3 45.9h5.1M77.3 51h5.1M77.3 56.1h5.1"/>
<path d="M102.7 40.9h5.1M102.7 45.9h5.1M102.7 51h5.1M102.7 56.1h5.1M229.7 53.6v2.5l1 .2-2 .7 2 .6-2 .7 2 .6-2 .6 2 .7-2 .6 1 .4v2.5M229.7 45.3v3.2M257.6 40.9v2.5M267.8 43.4h2.5l.3-1 .6 2 .6-2 .7 2 .6-2 .6 2 .7-2 .6 2 .4-1h2.5M280.5 45.9v2.6l1 .4-2 .6 2 .6-2 .7 2 .6-2 .6 2 .7-2 .6 1 .3v2.5M280.5 58.6v2.6M288.1 43.4h5.1M288.1 53.6h5.1"/>
<path d="M313.5 43.4h5.1M313.5 53.6h5.1M321.1 58.6v2.6M333.8 45.9v2.6l1 .2-2 .7 2 .6-2 .6 2 .7-2 .6 2 .6-2 .7 1 .4v2.5M333.8 58.6v2.6M336.3 43.4h2.6l.2-1 .7 2 .6-2 .6 2 .7-2 .6 2 .6-2 .7 2 .4-1h2.5M44.3 61.2h7.6M47.6 63.2l1.4 1.4M48.1 64.2l.9 .4M48.1 64.2l.5-.5 .4 .9M48.1 64.2h.7M48.2 64.1h.6"/>
<path d="M48.3 64h.4M48.4 64.3h.5M48.5 63.9h.2M48.6 63.7h.1M48.6 64.5h.3M48.7 63.1l1.4 1.4M48.9 64.6h.1M49.2 64.1h.8M49.2 64.1l.9 .4M49.2 64.1l.5-.5 .4 .9M49.4 64h.5M49.5 63.9h.3"/>
<path d="M49.5 64.2h.5M49.6 63.7h.2M49.7 63.6h.1M49.8 64.3h.3M50.1 64.5h.1M57 61.2h2.5l.3-1 .6 2 .6-2 .7 2 .6-2 .6 2 .7-2 .6 2 .4-1h2.5M77.3 61.2h5.1M77.3 66.3h5.1M77.3 71.3h5.1M77.3 76.4h5.1M102.7 61.2h5.1M102.7 66.3h5.1"/>
<path d="M102.7 71.3h5.1M102.7 76.4h5.1M115.4 73.9v2.5l1 .4-2 .6 2 .7-2 .6 2 .6-2 .7 2 .6-2 .6 1 .3v2.5M123 68.8v2.5l1 .4-2 .6 2 .7-2 .6 2 .7-2 .6 2 .6-2 .7 1 .2v2.6M130.6 71.3v2.6M135.7 66.3h.6M135.7 63.7h.6M143.3 71.3v2.6M148.4 66.3h.6M148.4 63.7h.6M229.7 66.3v5h.9M229.7 69.4h2"/>
<path d="M230.4 70.8l1.3 .5-1.3 .5zM231.7 73.2h-2v5.8M233.3 68.8h1.5M257.6 76.4v3.1M295.7 71.3h2.5M308.4 71.3h2.5M389.7 79v2.5M115.4 89.1v2.6M247.5 96.7h5M247.5 99.3h5M257.6 81v3M257.6 89.1v2.6"/>
<path d="M288.1 96.7h5.1M288.1 81.5h5.1M288.1 91.7h5.1M313.5 81.5h5.1M313.5 91.7h8.1M313.5 86.6h5.1M323.1 91.7h3.1M331.3 94.2v2.5M349 86.6v3M349 91.1v5.6M222.1 101.8h5M222.1 104.4h5"/>
<path d="M222.1 106.9h5M222.1 109.4h5M222.1 112h5M222.1 114.5h5M247.5 101.8h5M247.5 104.4h5M247.5 106.9h5M247.5 109.4h5M247.5 112h5M247.5 114.5h5M247.5 119.6h5M267.8 101.8h2.5l.3-1 .6 2 .6-2 .7 2 .6-2 .6 2 .7-2 .6 2 .4-1h2.5"/>
<path d="M280.5 104.4v2.5l1 .4-2 .6 2 .6-2 .7 2 .6-2 .6 2 .7-2 .6 1 .3v2.5M280.5 117.1v2.5M288.1 101.8h5.1M288.1 112h5.1M313.5 101.8h5.1M313.5 112h5.1M321.1 117.1v2.5M333.8 104.4v2.5l1 .2-2 .7 2 .6-2 .7 2 .6-2 .6 2 .7-2 .6 1 .4v2.5M333.8 117.1v2.5M336.3 101.8h2.6l.2-1 .7 2 .6-2 .6 2 .7-2 .6 2 .6-2 .7 2 .4-1h2.5M222.1 129.7h5M222.1 132.3h5"/>
<path d="M222.1 134.8h5M222.1 137.4h5M247.5 134.8h5M247.5 137.4h5M247.5 122.1h5M247.5 124.7h5M247.5 127.2h5M222.1 142.4h5M222.1 145h5M222.1 147.5h5M222.1 150.1h5M222.1 152.6h5"/>
<path d="M222.1 155.1h5M247.5 142.4h5M247.5 145h5M247.5 147.5h5M247.5 150.1h5M247.5 152.6h5M201.7 160.2v2.6M209.4 160.2v2.6M222.1 165.3h5M222.1 167.8h5M247.5 165.3h5M247.5 167.8h5"/>
<path d="M247.5 162.8h5M257.6 170.4v2.5"/>
<circle cx="137.3" cy="63.7" r=".99"/>
<circle cx="137.3" cy="66.3" r=".99"/>
<circle cx="150" cy="63.7" r=".99"/>
<circle cx="150" cy="66.3" r=".99"/>
</g>
<g fill="#800000" stroke="#800000" stroke-width=".21">
<path d="M255.6 32.2h4.1v.5h-4.1z"/>
<path d="M255.6 31.2h4.1v.5h-4.1z"/>
<path d="M62.1 25.1h5v.8h-5z"/>
<path d="M118.4 32.2h4.1v.5h-4.1z"/>
<path d="M118.4 31.2h4.1v.5h-4.1z"/>
<path d="M347 32.2h4.1v.5h-4.1z"/>
<path d="M347 31.2h4.1v.5h-4.1z"/>
<path d="M231.7 68.8h.8v1.3h-.8z"/>
<path d="M231.7 72.6h.8v1.3h-.8z"/>
<path d="M231.7 70.4h.8v1.8h-.8z"/>
<path d="M321.6 31.2h.5v4.1h-.5z"/>
<path d="M322.6 31.2h.5v4.1h-.5z"/>
<path d="M357.2 32.2h4v.5h-4z"/>
<path d="M357.2 31.2h4v.5h-4z"/>
<path d="M255.6 80.5h4.1v.5h-4.1z"/>
<path d="M255.6 79.5h4.1v.5h-4.1z"/>
<path d="M347 90.6h4.1v.5h-4.1z"/>
<path d="M347 89.6h4.1v.5h-4.1z"/>
<path d="M321.6 89.6h.5v4.1h-.5z"/>
<path d="M322.6 89.6h.5v4.1h-.5z"/>
</g>
<g fill="none" stroke="#800000" stroke-width=".42">
<path d="M8.7 18h7.6v20.3h-7.6zM227.1 36.4h5.1M229 37.7h1.3M227.1 44h5.1M229 45.3h1.3M131.9 61.2h7.6v7.6h-7.6zM144.6 61.2h7.6v7.6h-7.6z"/>
<circle cx="229.7" cy="69.4" r=".13"/>
</g>
<path d="M230.8 71.3h-.2v-.2l.9 .2-.9 .3" fill="none" stroke="#800000" stroke-width=".32"/>
<g fill="none" stroke="#008000" stroke-width=".21">
<path d="M125.6 12.9v48.3h-17.8M130.6 12.9v22.9M295.7 12.9h-10.1v25.4h2.5M310.9 12.9h10.2v10.2h-2.5M21.4 33.3h2.6v2.5M21.4 23.1h38.1M39.2 23.1v38.1h5.1M44.3 23.1v-10.2h99v22.9M49.4 23.1v10.2h2.5M62.1 33.3h2.5M64.6 28.2v12.7M69.7 23.1h218.4"/>
<path d="M110.3 23.1v17.8h-2.5M125.6 25.6h-5.1v2.6M229.7 23.1v10.2M229.7 30.7h7.6v38.1h-2.5M250 23.1v48.2h45.7M257.6 23.1v5.1M257.6 35.8v5.1M265.2 23.1v20.3h2.6M285.6 33.3h2.5M326.2 33.3h5.1v2.5M366.8 28.2v15.2h-20.3M389.7 23.1v5.1h-71.1"/>
<path d="M39.2 51h5.1M51.9 51h5.1M67.1 51h10.2M72.2 56.1h5.1M74.8 40.9h2.5M107.8 56.1h35.5M107.8 51h22.8M130.6 45.9v17.8h5.1M143.3 45.9v17.8h5.1M229.7 48.5v5.1h-33v35.5h-127v-17.8h7.6M229.7 40.9h-101.6v5h-20.3M277.9 43.4h10.2"/>
<path d="M280.5 43.4v2.5M288.1 53.6v2.5h-7.6v2.5M318.6 53.6h2.5v5M318.6 43.4h17.7M333.8 43.4v2.5M333.8 56.1v2.5M51.9 61.2h5.1M67.1 61.2h10.2M107.8 66.3h15.2v2.5M107.8 71.3h7.6v2.6M115.7 65.4l-.2-.3v-.3l.2-.2h.6l.2 .2v.3l-.2 .3M115.7 65.4l-.2 .2v.3l.2 .3h.6l.2-.3v-.3l-.2-.2"/>
<path d="M115.7 65.4h.6M117.1 65.9h.3v.3h-.3zM119 64.6h-1.1v.8l.6-.3h.2l.3 .3v.5l-.3 .3h-.5l-.3-.3M121.2 65.4l.3-.3h.5l.3 .3v.8M121.2 64.6v1.6M123 79v5h-7.6v5.1M135.7 66.3h-5.1v5M148.4 66.3h-5.1v5M229.7 66.3v-2.6h-28v22.9h-129.5v-10.2h5.1M257.6 71.3v5.1M265.2 71.3v30.5h2.6M285.6 71.3v25.4h2.5"/>
<path d="M310.9 71.3h10.2v10.2h-2.5M257.6 84v5.1M285.6 91.7h2.5M285.6 81.5h2.5M326.2 91.7h5.1v2.5M366.8 86.6v15.2h-20.3M389.7 81.5v5.1h-71.1M252.5 109.4h12.7M277.9 101.8h10.2M280.5 101.8v2.6M288.1 112v2.5h-7.6v2.6M318.6 112h2.5v5.1"/>
<path d="M318.6 101.8h17.7M333.8 101.8v2.6M333.8 114.5v2.6M201.7 162.8v5h20.4M209.4 162.8v2.5h12.7M252.5 165.3h5.1v5.1M252.5 167.8h5.1"/>
</g>
<g fill="#008000" stroke="#008000" stroke-width=".21">
<circle cx="257.6" cy="167.8" r=".51"/>
<circle cx="115.4" cy="84" r=".51"/>
<circle cx="280.5" cy="56.1" r=".51"/>
<circle cx="280.5" cy="114.5" r=".51"/>
<circle cx="49.4" cy="23.1" r=".51"/>
<circle cx="39.2" cy="23.1" r=".51"/>
<circle cx="44.3" cy="23.1" r=".51"/>
<circle cx="130.6" cy="12.9" r=".51"/>
<circle cx="125.6" cy="12.9" r=".51"/>
<circle cx="125.6" cy="25.6" r=".51"/>
<circle cx="39.2" cy="51" r=".51"/>
<circle cx="64.6" cy="33.3" r=".51"/>
<circle cx="229.7" cy="40.9" r=".51"/>
<circle cx="229.7" cy="53.6" r=".51"/>
<circle cx="130.6" cy="51" r=".51"/>
<circle cx="143.3" cy="56.1" r=".51"/>
<circle cx="280.5" cy="43.4" r=".51"/>
<circle cx="229.7" cy="63.7" r=".51"/>
<circle cx="366.8" cy="28.2" r=".51"/>
<circle cx="349" cy="28.2" r=".51"/>
<circle cx="359.2" cy="28.2" r=".51"/>
<circle cx="333.8" cy="43.4" r=".51"/>
<circle cx="349" cy="86.6" r=".51"/>
<circle cx="366.8" cy="86.6" r=".51"/>
<circle cx="285.6" cy="71.3" r=".51"/>
<circle cx="257.6" cy="23.1" r=".51"/>
<circle cx="229.7" cy="23.1" r=".51"/>
<circle cx="110.3" cy="23.1" r=".51"/>
<circle cx="229.7" cy="30.7" r=".51"/>
<circle cx="265.2" cy="23.1" r=".51"/>
<circle cx="285.6" cy="23.1" r=".51"/>
<circle cx="285.6" cy="33.3" r=".51"/>
<circle cx="257.6" cy="71.3" r=".51"/>
<circle cx="250" cy="23.1" r=".51"/>
<circle cx="265.2" cy="71.3" r=".51"/>
<circle cx="285.6" cy="81.5" r=".51"/>
<circle cx="285.6" cy="91.7" r=".51"/>
<circle cx="280.5" cy="101.8" r=".51"/>
<circle cx="333.8" cy="101.8" r=".51"/>
</g>
<g font-size="2.1" fill="#808080">
<text x="12.8" y="23.8">1</text>
<text x="18.7" y="22.7">1</text>
<text x="289.6" y="22.7">5</text>
<text x="295.5" y="23.8">VIN</text>
<text x="310" y="23.8">L</text>
<text x="315.8" y="22.7">3</text>
<text x="12.8" y="26.4">2</text>
<text x="12.8" y="28.9">3</text>
<text x="18.7" y="25.3">2</text>
<text x="18.7" y="27.8">3</text>
<text x="305.2" y="28.9">VOUT</text>
<text x="315.8" y="27.8">2</text>
<text x="12.8" y="31.5">4</text>
<text x="12.8" y="34">5</text>
<text x="18.7" y="30.3">4</text>
<text x="18.7" y="32.9">5</text>
<text x="289.6" y="32.9">8</text>
<text x="295.5" y="34">PS</text>
<text x="305.5" y="34">VAUX</text>
<text x="315.8" y="32.9">1</text>
<text x="78.9" y="40.5">1</text>
<text x="84.7" y="41.6">CC1</text>
<text x="96.3" y="41.6">VP2</text>
<text x="105" y="40.5">16</text>
<text x="229.3" y="39.4" transform="rotate(-90 229.3 39.4)">-</text>
<text x="289.6" y="38">6</text>
<text x="295.5" y="39.1">EN</text>
<text x="78.9" y="45.6">2</text>
<text x="84.7" y="46.7">CC2</text>
<text x="96.3" y="46.7">VP1</text>
<text x="105" y="45.6">15</text>
<text x="229.3" y="47" transform="rotate(-90 229.3 47)">-</text>
<text x="289.6" y="43">7</text>
<text x="295.5" y="44.2">UVLO</text>
<text x="308.4" y="44.2">FB</text>
<text x="315.8" y="43">10</text>
<text x="78.9" y="50.7">3</text>
<text x="84.7" y="51.8">LED1</text>
<text x="94.5" y="51.8">THM2</text>
<text x="105" y="50.7">14</text>
<text x="289.6" y="53.2">9</text>
<text x="315.8" y="53.2">4*3</text>
<text x="78.9" y="55.7">4</text>
<text x="84.7" y="56.9">VSS</text>
<text x="94.5" y="56.9">THM1</text>
<text x="105" y="55.7">13</text>
<text x="295.5" y="54.3">GND</text>
<text x="304.9" y="54.3">PGND</text>
<text x="78.9" y="60.8">5</text>
<text x="78.9" y="65.9">6</text>
<text x="84.7" y="61.9">LED2</text>
<text x="95.8" y="61.9">VDD</text>
<text x="105" y="65.9">11</text>
<text x="105" y="60.8">12</text>
<text x="134.7" y="63.4">1</text>
<text x="134.7" y="65.9">2</text>
<text x="147.4" y="63.4">1</text>
<text x="147.4" y="65.9">2</text>
<text x="78.9" y="71">7</text>
<text x="84.7" y="67">CSOUT</text>
<text x="95.7" y="67">TMR</text>
<text x="105" y="71">10</text>
<text x="78.9" y="76.1">8</text>
<text x="84.7" y="72.1">VN1</text>
<text x="84.7" y="77.2">VN0</text>
<text x="92.9" y="77.2">DMSEL</text>
<text x="94.8" y="72.1">CTST</text>
<text x="105" y="76.1">9</text>
<text x="289.6" y="81.1">5</text>
<text x="295.5" y="82.3">VIN</text>
<text x="310" y="82.3">L</text>
<text x="315.8" y="81.1">3</text>
<text x="305.2" y="87.3">VOUT</text>
<text x="315.8" y="86.2">2</text>
<text x="289.6" y="91.3">8</text>
<text x="295.5" y="92.4">PS</text>
<text x="305.5" y="92.4">VAUX</text>
<text x="315.8" y="91.3">1</text>
<text x="220.9" y="101.5">PA2</text>
<text x="241.1" y="97.5">PB0</text>
<text x="241.1" y="100">PB1</text>
<text x="249.8" y="96.4">PB0</text>
<text x="249.8" y="98.9">PB1</text>
<text x="249.8" y="101.5">PB2</text>
<text x="289.6" y="96.4">6</text>
<text x="289.6" y="101.5">7</text>
<text x="295.5" y="97.5">EN</text>
<text x="315.8" y="101.5">10</text>
<text x="220.9" y="104">PA3</text>
<text x="220.9" y="106.5">PA4</text>
<text x="229.5" y="102.6">PA2</text>
<text x="229.5" y="105.1">PA3</text>
<text x="229.5" y="107.6">PA4</text>
<text x="241.1" y="102.6">PB2</text>
<text x="241.1" y="105.1">PB3</text>
<text x="241.1" y="107.6">PB4</text>
<text x="249.8" y="104">PB3</text>
<text x="249.8" y="106.5">PB4</text>
<text x="295.5" y="102.6">UVLO</text>
<text x="308.4" y="102.6">FB</text>
<text x="220.9" y="109.1">PA5</text>
<text x="220.9" y="111.6">PA6</text>
<text x="229.5" y="110.2">PA5</text>
<text x="229.5" y="112.7">PA6</text>
<text x="241.1" y="110.2">PB5</text>
<text x="241.1" y="112.7">PB6</text>
<text x="249.8" y="109.1">PB5</text>
<text x="249.8" y="111.6">PB6</text>
<text x="289.6" y="111.6">9</text>
<text x="295.5" y="112.7">GND</text>
<text x="304.9" y="112.7">PGND</text>
<text x="315.8" y="111.6">4*3</text>
<text x="220.9" y="114.1">PA7</text>
<text x="229.5" y="115.3">PA7</text>
<text x="241.1" y="115.3">PB7</text>
<text x="249.8" y="114.1">PB7</text>
<text x="249.8" y="119.2">PD0</text>
<text x="240.9" y="120.3">PD0</text>
<text x="240.9" y="122.9">PD1</text>
<text x="240.9" y="125.4">PD2</text>
<text x="249.8" y="121.8">PD1</text>
<text x="249.8" y="124.3">PD2</text>
<text x="220.6" y="129.4">PC4</text>
<text x="220.6" y="131.9">PC5</text>
<text x="229.5" y="130.5">PC4</text>
<text x="240.9" y="128">PD3</text>
<text x="249.8" y="126.8">PD3</text>
<text x="220.6" y="134.5">PC6</text>
<text x="220.6" y="137">PC7</text>
<text x="229.5" y="133">PC5</text>
<text x="229.5" y="135.6">PC6</text>
<text x="240.9" y="135.6">PD6</text>
<text x="249.8" y="134.5">PD6</text>
<text x="249.8" y="137">PD7</text>
<text x="220.8" y="142.1">PE0</text>
<text x="229.5" y="138.1">PC7</text>
<text x="229.5" y="143.2">PE0</text>
<text x="240.9" y="138.1">PD7</text>
<text x="241.2" y="143.2">PF0</text>
<text x="249.8" y="142.1">PF0</text>
<text x="220.8" y="144.6">PE1</text>
<text x="220.8" y="147.2">PE2</text>
<text x="220.8" y="149.7">PE3</text>
<text x="229.5" y="145.7">PE1</text>
<text x="229.5" y="148.3">PE2</text>
<text x="241.2" y="145.7">PF1</text>
<text x="241.2" y="148.3">PF2</text>
<text x="249.8" y="144.6">PF1</text>
<text x="249.8" y="147.2">PF2</text>
<text x="249.8" y="149.7">PF3</text>
<text x="220.8" y="152.2">PE4</text>
<text x="220.8" y="154.8">PE5</text>
<text x="229.5" y="150.8">PE3</text>
<text x="229.5" y="153.4">PE4</text>
<text x="229.5" y="155.9">PE5</text>
<text x="241.2" y="153.4">PF4</text>
<text x="241.2" y="150.8">PF3</text>
<text x="249.8" y="152.2">PF4</text>
<text x="218.9" y="167.5">VBUS</text>
<text x="220.4" y="164.9">3.3V</text>
<text x="229.5" y="166.1">3.3V</text>
<text x="239.1" y="166.1">GND1</text>
<text x="240.9" y="163.5">RST</text>
<text x="249.8" y="162.4">RST</text>
<text x="249.8" y="167.5">GND2</text>
<text x="249.8" y="164.9">GND1</text>
<text x="229.5" y="168.6">VBUS</text>
<text x="239.1" y="168.6">GND2</text>
</g>
</svg>
